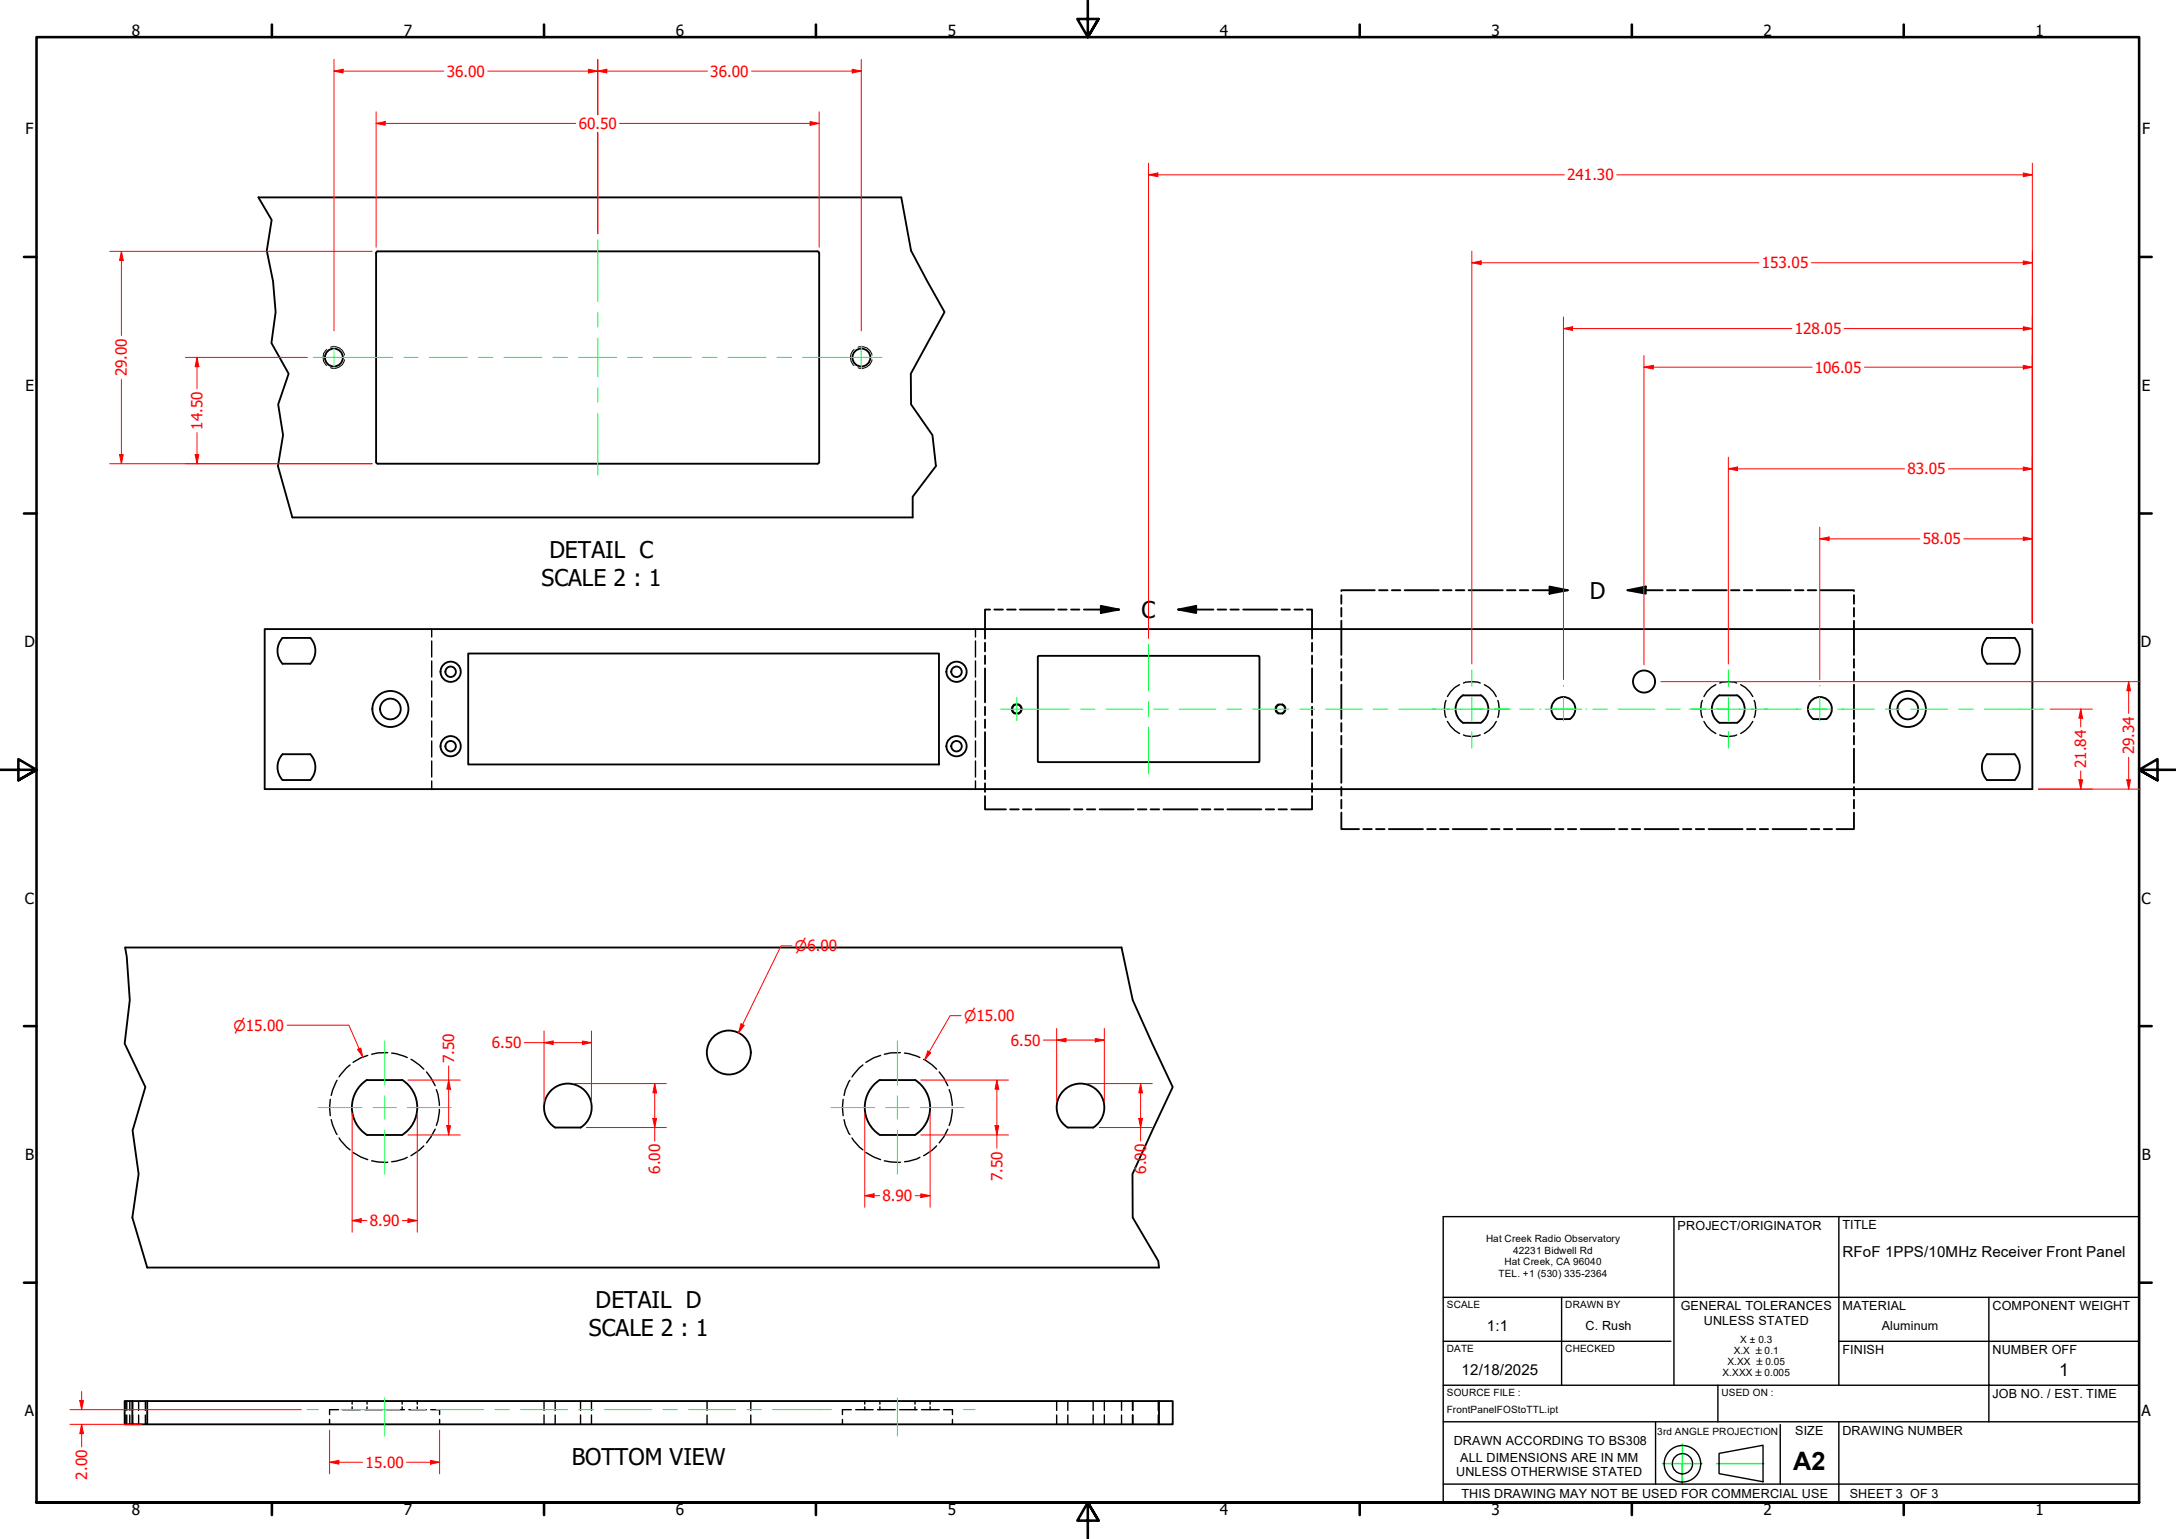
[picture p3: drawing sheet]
<svg xmlns="http://www.w3.org/2000/svg" width="594mm" height="420mm" viewBox="0 0 594 420" stroke-linecap="round" stroke-linejoin="round" font-family="sans-serif">
<!-- layer: Hidden (ANSI) -->
<g fill="none" stroke="#000" stroke-width=".38">
<path d="M117.9 171.7v2.2M117.9 175v4.4M266.3 171.7v2.2M266.3 175v4.4M117.9 180.4v4.4M117.9 185.9v4.4M117.9 191.4v4.3M117.9 196.8v4.4M266.3 180.4v4.4M266.3 185.9v4.4M266.3 191.4v4.3M266.3 196.8v4.4"/>
<path d="M394.8 191.2a6.3 6.3 0 0 0 0 4.7M395.2 197l.8 1.2 1.2 1.2 1.3 .9M398.5 186.9l-1.3 .8-1.2 1.2-.8 1.3M399.5 186.5a7 7 0 0 1 4.6 0M405.3 186.9l1.2 .8 1.2 1.2 .8 1.3M408.5 197l-.8 1.2-1.2 1.2-1.2 .9M408.9 191.2a7.2 7.2 0 0 1 0 4.7M464.8 191.2a6.3 6.3 0 0 0 0 4.7M465.2 197l.8 1.2 1.2 1.2 1.2 .9M468.4 186.9l-1.2 .8-1.2 1.2-.8 1.3M469.5 186.5a7.2 7.2 0 0 1 4.7 0M475.2 186.9l1.3 .8 1.2 1.2 .8 1.3"/>
<path d="M478.5 197l-.8 1.2-1.2 1.2-1.3 .9M478.9 191.2a6.3 6.3 0 0 1 0 4.7M117.9 202.3v4.4M117.9 207.8v4.3M117.9 213.2v2.2M266.3 202.3v4.4M266.3 207.8v4.3M266.3 213.2v2.2M399.5 200.6a6.1 6.1 0 0 0 4.6 0M469.5 200.6a6.3 6.3 0 0 0 4.7 0M92 294.9l-1.2 2.7-.4 1.5M95.6 290.7l-1 .8-2 2.5"/>
<path d="M100.4 288.1l-1.8 .7-2.2 1.2M105.9 287.4h-2.7l-1.7 .4M106.9 287.5l1.1 .1 3.2 1.1M112.2 289.2l2.3 1.5 1.2 1.2M116.5 292.7l1.2 1.6 1.1 2.1M119.1 297.5l.5 1.2 .4 3.1M232 294.9l-1.2 2.7-.4 1.5M235.6 290.7l-1 .8-2 2.5M240.4 288.1l-1.8 .7-2.2 1.2M245.8 287.4h-2.6l-1.8 .4M247 287.5l1 .1 3.1 1.1M252.2 289.2l2.3 1.5 1.2 1.2"/>
<path d="M256.4 292.7l1.3 1.6 1.1 2.1M259.1 297.5l.5 1.2 .4 3.1M90.2 300.1l-.2 2.3 .2 2.2M90.4 305.7l.4 1.4 1.2 2.6M92.6 310.7l2 2.5 1 .7M96.4 314.6l2.2 1.3 1.8 .7M101.5 316.9l1.7 .3 2.7 .1M111.2 316l-.9 .4-3.4 .8M115.7 312.8l-1.2 1.2-2.3 1.5M118.8 308.3l-1.1 2.1-1.2 1.6M120 302.9l-.4 3-.5 1.4M230.2 300.1l-.2 2.3 .2 2.2"/>
<path d="M230.4 305.7l.4 1.4 1.2 2.6M232.6 310.7l2 2.5 1 .7M236.4 314.6l2.2 1.3 1.8 .7M241.4 316.9l1.8 .3 2.6 .1M251.1 316l-.8 .4-3.3 .8M255.7 312.8l-1.2 1.2-2.3 1.5M258.8 308.3l-1.1 2.1-1.3 1.6M260 302.9l-.4 3-.5 1.4M34.2 382.5v2.5M34.2 386.3v2.6M34.6 382.5v2.5M34.6 386.3v2.6"/>
<path d="M35.4 382.5v2.5M35.4 386.3v2.6M36.2 382.5v2.5M36.2 386.3v2.6M37.8 382.5v2.5M37.8 386.3v2.6M39.7 382.5v2.5M39.7 386.3v2.6M90 387.5v1.4M92.4 384.9h-2.4v1.3M93.6 384.9h4.8M96.1 382.5v.8"/>
<path d="M96.1 384.1v.8M99.6 384.9h4.8M100.2 382.5v.8M100.2 384.1v.8M105.6 384.9h4.8M109.8 382.5v.8M109.8 384.1v.8M111.6 384.9h4.8M113.9 382.5v.8M113.9 384.1v.8M117.6 384.9h2.4v1.3M120 387.5v1.4"/>
<path d="M148.5 382.5v2.5M148.5 386.3v2.6M151.6 382.5v2.5M151.6 386.3v2.6M158.5 382.5v2.5M158.5 386.3v2.6M161.5 382.5v2.5M161.5 386.3v2.6M193 382.5v2.5M193 386.3v2.6M205 382.5v2.5M205 386.3v2.6"/>
<path d="M230 387.5v1.4M232.4 384.9h-2.4v1.3M233.6 384.9h4.8M236.1 382.5v.8M236.1 384.1v.8M239.6 384.9h4.8M240.2 382.5v.8M240.2 384.1v.8M245.6 384.9h4.8M249.8 382.5v.8M249.8 384.1v.8M251.6 384.9h4.8"/>
<path d="M253.9 382.5v.8M253.9 384.1v.8M257.6 384.9h2.4v1.3M260 387.5v1.4M288.5 382.5v2.5M288.5 386.3v2.6M291.5 382.5v2.5M291.5 386.3v2.6M298.4 382.5v2.5M298.4 386.3v2.6M301.5 382.5v2.5M301.5 386.3v2.6"/>
<path d="M306.2 382.5v2.5M306.2 386.3v2.6M309.2 382.5v2.5M309.2 386.3v2.6M316.2 382.5v2.5M316.2 386.3v2.6"/>
</g>
<!-- layer: Hidden Narrow (ANSI) -->
<path d="M89.2 95.4a2.87 2.87 0 0 0 0 4.4M90.2 94.8a2.85 2.85 0 0 1 3.8 2.1M94 98.2a2.85 2.85 0 0 1-3.8 2.2M233.2 95.4a2.87 2.87 0 0 0 0 4.4M234.3 94.8a2.85 2.85 0 0 1 3.8 2.1M238.1 98.2a2.85 2.85 0 0 1-3.8 2.2M277.1 192.2a1.43 1.43 0 0 0-1 1.4 1.43 1.43 0 0 0 1 1.3M278.1 192.1a1.52 1.52 0 0 1 1 1.5 1.52 1.52 0 0 1-1 1.4M349.1 192.2a1.43 1.43 0 0 0-1 1.4 1.43 1.43 0 0 0 1 1.3M350.1 192.1a1.52 1.52 0 0 1 1 1.5 1.52 1.52 0 0 1-1 1.4" fill="none" stroke="#000" stroke-width=".27"/>
<!-- layer: Visible (ANSI) -->
<g fill="none" stroke="#000" stroke-width=".51">
<path d="M70.5 53.9h175.6M103.2 68.6l-.5 .5v57M103.2 68.6h119.9M223.2 68.6l.4 .5v57M102.7 126.1l.5 .5M103.2 126.6h119.9M223.6 126.1l-.4 .5M79.8 141.3h169.4M72.3 171.7h482.6v43.7h-482.6zM77.2 174.2h7.5M77.2 174.1a5.2 5.2 0 0 0 0 7.1h7.5a5.2 5.2 0 0 0 0-7.1M127.8 178.4h128.5v30.3h-128.5z"/>
<path d="M283.6 179.1l-.3 .2 .1 28.7 60.2 .1 .2-.3M283.6 179h60M343.6 179.1l.2 .2M343.9 179.3v28.5M542.5 174.2h7.5M542.5 174.1a5.2 5.2 0 0 0 0 7.1h7.5a5.2 5.2 0 0 0 0-7.1M398.5 190.6l.9-.8h4.9a4.5 4.5 0 0 1-.1 7.5h-4.8a4.5 4.5 0 0 1-.9-6.7zM425.1 196.3h3.5a3.3 3.3 0 0 0 .7-4.9 3.3 3.3 0 0 0-5 0 3.3 3.3 0 0 0 .8 4.9M468.5 190.6l.9-.8h4.8a4.5 4.5 0 0 1 0 7.5h-4.8a4.5 4.5 0 0 1-.9-6.7zM494.7 191.1a3.3 3.3 0 0 1 4.8 .5 3.3 3.3 0 0 1-.9 4.7h-3.5a3.3 3.3 0 0 1-.4-5.2zM77.2 205.9h7.5a5.2 5.2 0 0 1 0 7.1h-7.5a5.2 5.2 0 0 1 0-7.1zM542.5 205.9h7.5a5.2 5.2 0 0 1 0 7.1h-7.5a5.2 5.2 0 0 1 0-7.1z"/>
<path d="M34.2 258.7h272M100.2 294.8a8.9 8.9 0 0 0 0 15.1h9.6a8.9 8.9 0 0 0 0-15.1M100.2 294.9h9.6M150.8 297.4a6.5 6.5 0 0 1 9.5 1.1 6.5 6.5 0 0 1-1.8 9.3h-6.9a6.5 6.5 0 0 1-.8-10.4zM240.2 294.8a8.9 8.9 0 0 0 0 15.1M240.2 294.9h9.6M249.8 294.8a8.9 8.9 0 0 1 0 15.1h-9.6M290.7 297.4a6.5 6.5 0 0 1 9.5 1.1 6.5 6.5 0 0 1-1.7 9.3h-7a6.5 6.5 0 0 1-.8-10.4zM40.2 346.1h276.2M40.2 388.9h276.2M40.2 382.5h276.2"/>
<circle cx="91.2" cy="97.6" r="2.44"/>
<circle cx="235.2" cy="97.6" r="2.44"/>
<circle cx="106.6" cy="193.6" r="2.83"/>
<circle cx="106.6" cy="193.6" r="4.9"/>
<circle cx="123" cy="183.4" r="1.43"/>
<circle cx="123" cy="183.4" r="2.76"/>
<circle cx="261.1" cy="183.4" r="1.43"/>
<circle cx="261.1" cy="183.4" r="2.76"/>
<circle cx="277.6" cy="193.6" r="1.24"/>
<circle cx="349.6" cy="193.6" r="1.24"/>
<circle cx="448.8" cy="186.1" r="3"/>
<circle cx="520.9" cy="193.6" r="2.83"/>
<circle cx="520.9" cy="193.6" r="4.9"/>
<circle cx="123" cy="203.7" r="1.43"/>
<circle cx="123" cy="203.7" r="2.76"/>
<circle cx="261.1" cy="203.7" r="1.43"/>
<circle cx="261.1" cy="203.7" r="2.76"/>
<circle cx="199" cy="287.3" r="6"/>
</g>
<!-- layer: Break Line (ANSI) -->
<path d="M70.5 53.9l3.7 6.1-1.4 8.4 1.7 8.4 .7 8.4-1.1 8.4 4.7 8.4-2.9 8.4 1.4 8.4-1.4 8.4 3.9 14.1M246.1 53.9l2.6 14.5 9.2 16.8-9.2 16.8v8.4l5.9 8.4 .9 8.4-6.3 8.4v5.7M34.2 258.7l.4 2.5 .8 11.8-1.4 11.9 5.7 11.9-3.5 11.9 1.6 11.8-1.7 11.9 4.1 13.7M306.2 258.7l3 14.3 11 23.8-11 23.7v11.9l7 11.9 .2 1.8M36.1 382.5h4.1v6.4h-4.1zM36.1 382.5h-2.1v6.4h2.1M316.4 382.5h3.8v6.4h-3.8z" fill="none" stroke="#000" stroke-width=".51"/>
<!-- layer: Detail Boundary (ANSI) -->
<g fill="none" stroke="#000" stroke-width=".51">
<path d="M268.9 175.5v2.3M268.9 179v2.3M270.3 166.4h-1.4v7.9M271.5 166.4h2.3M275 166.4h2.3M278.4 166.4h9.4M288.9 166.4h2.3M292.4 166.4h2.3M295.9 166.4h9.7M300.5 165.4l5.1 1-5.1 1zM321.6 166.4l5-1v2zM321.6 166.4h9.7"/>
<path d="M332.4 166.4h2.4M335.9 166.4h2.3M339.4 166.4h9.3M349.9 166.4h2.3M353.4 166.4h2.3M356.8 166.4h1.4v7.9M358.2 175.5v2.3M358.2 179v2.3M366.2 162.5v2.3M366.2 166v2.3M366.2 169.5v9.3M366.2 179.9v2.4"/>
<path d="M375.3 161.1h-9.1v.2M376.5 161.1h2.3M380 161.1h2.3M383.5 161.1h9.3M394 161.1h2.3M397.4 161.1h2.4M400.9 161.1h9.4M411.4 161.1h2.4M414.9 161.1h2.4M418.4 161.1h9.7M423 160.1l5.1 1-5.1 1zM444.3 161.1l5-1v2z"/>
<path d="M444.3 161.1h9.7M455.1 161.1h2.4M458.6 161.1h2.3M462.1 161.1h9.3M472.6 161.1h2.3M476.1 161.1h2.3M479.6 161.1h9.3M490 161.1h2.4M493.5 161.1h2.4M497 161.1h9.2v.2M506.2 162.5v2.3M506.2 166v2.3"/>
<path d="M506.2 169.5v9.3M506.2 179.9v2.4M268.9 182.5v9.2M268.9 193v2.2M268.9 196.4v2.3M268.9 199.9v9.3M358.2 182.5v9.2M358.2 193v2.2M358.2 196.4v2.3M358.2 199.9v9.3M366.2 183.4v2.4M366.2 186.9v9.4"/>
<path d="M366.2 197.4v2.3M506.2 183.4v2.4M506.2 186.9v9.4M506.2 197.4v2.3M268.9 217.3v3.7h5.7M268.9 210.4v2.3M268.9 213.8v2.4M358.2 217.3v3.7h-5.6M358.2 210.4v2.3M358.2 213.8v2.4M366.2 200.9v2.3M366.2 204.4v9.3"/>
<path d="M366.2 214.9v2.3M366.2 218.4v2.3M506.2 200.9v2.3M506.2 204.4v9.3M506.2 214.9v2.3M506.2 218.4v2.3M275.8 221h2.3M279.3 221h2.3M282.8 221h9.2M293.2 221h2.3M296.7 221h2.3M300.2 221h9.3"/>
<path d="M310.6 221h2.4M314.1 221h2.4M317.6 221h9.4M328.1 221h2.4M331.6 221h2.3M335.1 221h9.3M345.6 221h2.3M349.1 221h2.2M366.2 221.8v4.6h4.8M372.2 226.4h2.3M375.7 226.4h2.3M379.2 226.4h9.3"/>
<path d="M389.6 226.4h2.4M393.1 226.4h2.4M396.6 226.4h9.4M407.1 226.4h2.3M410.6 226.4h2.3M414.1 226.4h9.3M424.6 226.4h2.2M428.1 226.4h2.2M431.5 226.4h9.3M442 226.4h2.3M445.5 226.4h2.3M449 226.4h9.3"/>
<path d="M459.5 226.4h2.3M463 226.4h2.3M466.5 226.4h9.2M476.9 226.4h2.3M480.4 226.4h2.3M483.9 226.4h9.3M494.4 226.4h2.3M497.9 226.4h2.3M506.2 221.8v4.6h-4.8"/>
</g>
<path d="M300.5 165.4l5.1 1-5.1 1zM321.6 166.4l5-1v2zM423 160.1l5.1 1-5.1 1zM444.3 161.1l5-1v2z" fill="#000"/>
<!-- layer: Border (ANSI) -->
<g fill="none" stroke="#000" stroke-width=".7">
<path d="M74.2 6.7v3.4M148.5 6.7v3.4M222.8 6.7v3.4M297 .2v9.9l-2.9-4.9h5.8l-2.9 4.9 2.9-4.9M371.2 6.7v3.4M445.5 6.7v3.4M519.7 6.7v3.4M6.5 70.1h3.5M584 70.1h3.4M6.5 140.2h3.5M584 140.2h3.4M0 210.2h10l-5-3v5.8l5-2.8-5 2.8"/>
<path d="M594 210.2h-10l5-3v5.8l-5-2.8 5 2.8M6.5 280.1h3.5M584 280.1h3.4M6.5 350.2h3.5M584 350.2h3.4M10 410.2v-400.1h574v400.1h-574h574M74.2 410.2v3.4M148.5 410.2v3.4M222.8 410.2v3.4M299.9 415.1l-2.9-4.9 2.9 4.9h-5.8l2.9-4.9v10M371.2 410.2v3.4M445.5 410.2v3.4"/>
<path d="M519.7 410.2v3.4"/>
</g>
<!-- layer: Sketch Geometry(Design Office) -->
<g fill="none" stroke="#000" stroke-width=".38">
<path d="M394 332.1h190v78.1h-190zM457 332.1v46.1M502 332.1v46.1M394 354.2h190M426.3 354.2v24M543 354.2v24h41M394 366.2h62.2M394 378.2h108M469 378.2v10M502 366.2h82M502 378.2h41v10M394 388.2h190"/>
<path d="M452 388.2v17M459.3 399.6v5.3M469.3 396.8l12-2.2v9.9l-12-2.2zM486 388.9v16.3M502 388.2v22M394 405.2h190"/>
<circle cx="459.3" cy="399.6" r="5"/>
<circle cx="459.3" cy="399.6" r="2.76"/>
</g>
<path d="M453.8 399.6h10.9M459.3 394.2v10.7M468.7 399.6h12.8" fill="none" stroke="#0f0" stroke-width=".38"/>
<!-- layer: Centerline (ANSI) -->
<g fill="none" stroke="#00ff40" stroke-width=".27">
<path d="M163.2 65.4v16.9M85.5 97.6h21.7M110.2 97.6h4M117.2 97.6h10.4M130.6 97.6h4M137.6 97.6h10.4M151 97.6h3.9M158 97.6h10.4M163.2 85.3v4M163.2 92.3v10.5M171.4 97.6h4M178.4 97.6h10.4"/>
<path d="M191.8 97.6h4M198.8 97.6h10.4M212.2 97.6h4M219.1 97.6h21.7M163.2 105.9v3.9M163.2 112.9v16.9"/>
</g>
<!-- layer: Center Mark (ANSI) -->
<path d="M91.2 94.4v6.4M235.1 94.4v6.4" fill="none" stroke="#00ff40" stroke-width=".27"/>
<!-- layer: Dimension (ANSI) -->
<path d="M53.8 124.1v2.5" fill="none" stroke="#f00" stroke-width=".27"/>
<path d="M53.3 124.1h1l-.5 2.5z" fill="#f00"/>
<path d="M53.8 97.6v2.5M53.3 124.1h1l-.5 2.5z" fill="none" stroke="#f00" stroke-width=".27"/>
<path d="M53.8 97.6l.5 2.5h-1z" fill="#f00"/>
<path d="M50.6 97.6h33.3M53.8 97.6l.5 2.5h-1zM53.8 100.1v6M53.8 118.1v6M33.1 124.1v2.5M50.6 126.6h51" fill="none" stroke="#f00" stroke-width=".27"/>
<path d="M32.6 124.1h1.1l-.6 2.5z" fill="#f00"/>
<path d="M33.1 68.6v2.5M32.6 124.1h1.1l-.6 2.5z" fill="none" stroke="#f00" stroke-width=".27"/>
<path d="M33.1 68.6l.6 2.5h-1.1z" fill="#f00"/>
<path d="M91.2 19.4h2.5M30 68.6h71.6M33.1 68.6l.6 2.5h-1.1zM33.1 71.1v20.5M33.1 103.6v20.5M30 126.6h71.6" fill="none" stroke="#f00" stroke-width=".27"/>
<path d="M91.2 19.4l2.5-.5v1z" fill="#f00"/>
<path d="M91.2 19.4l2.5-.5v1zM160.7 19.4h2.5" fill="none" stroke="#f00" stroke-width=".27"/>
<path d="M160.7 18.9l2.5 .5-2.5 .5z" fill="#f00"/>
<path d="M91.2 16.2v74.1M93.7 19.4h27.5M133.2 19.4h27.5M160.7 18.9l2.5 .5-2.5 .5zM163.2 19.4h2.5M163.2 16.2v15.1M163.2 36.1v27.7" fill="none" stroke="#f00" stroke-width=".27"/>
<path d="M163.2 19.4l2.5-.5v1z" fill="#f00"/>
<path d="M163.2 19.4l2.5-.5v1zM232.7 19.4h2.4" fill="none" stroke="#f00" stroke-width=".27"/>
<path d="M232.7 18.9l2.4 .5-2.4 .5z" fill="#f00"/>
<path d="M163.2 16.2v15.1M165.7 19.4h27.5M205.2 19.4h27.5M232.7 18.9l2.4 .5-2.4 .5zM235.1 16.2v74.1M102.7 33.7h2.5M163.2 36.1v27.7" fill="none" stroke="#f00" stroke-width=".27"/>
<path d="M102.7 33.7l2.5-.5v1z" fill="#f00"/>
<path d="M102.7 33.7l2.5-.5v1zM221.2 33.7h2.4" fill="none" stroke="#f00" stroke-width=".27"/>
<path d="M221.2 33.2l2.4 .5-2.4 .5z" fill="#f00"/>
<path d="M102.7 30.5v37M105.2 33.7h52M169.2 33.7h52M221.2 33.2l2.4 .5-2.4 .5zM223.6 30.5v37M98 286.3l1.1 2.3" fill="none" stroke="#f00" stroke-width=".27"/>
<!-- layer: Center Mark (ANSI) -->
<path d="M105 284.2v12M105 299.2v6.3M245 284.2v12M245 299.2v6.3M86.8 302.4h12M101.9 302.4h6.3M105 308.5v12M111.2 302.4h12M226.8 302.4h12M241.8 302.4h6.4M245 308.5v12M251.2 302.4h12" fill="none" stroke="#00ff40" stroke-width=".27"/>
<!-- layer: Dimension (ANSI) -->
<path d="M97.6 286.5l.9-.4 .6 2.5z" fill="#f00"/>
<path d="M78.4 279.9h16.8l2.8 6.4M97.6 286.5l.9-.4 .6 2.5zM122.5 294.9v2.4" fill="none" stroke="#f00" stroke-width=".27"/>
<path d="M122.5 294.9l.5 2.4h-1z" fill="#f00"/>
<path d="M122.5 294.9l.5 2.4h-1zM122.5 307.3v2.6" fill="none" stroke="#f00" stroke-width=".27"/>
<path d="M122 307.3h1l-.5 2.6z" fill="#f00"/>
<path d="M111.4 294.9h14.3M122.5 291v3.9M122.5 297.3v10M111.4 309.9h14.3M122 307.3h1l-.5 2.6zM96.1 333.2h2.5" fill="none" stroke="#f00" stroke-width=".27"/>
<path d="M96.1 333.2l2.5-.5v1z" fill="#f00"/>
<path d="M96.1 333.2l2.5-.5v1zM111.4 333.2h2.5" fill="none" stroke="#f00" stroke-width=".27"/>
<path d="M111.4 332.7l2.5 .5-2.5 .5z" fill="#f00"/>
<path d="M96.1 304v32.4M113.9 304v32.4M178.8 305.4v2.4M98.6 333.2h1.5M109.9 333.2h1.5M111.4 332.7l2.5 .5-2.5 .5z" fill="none" stroke="#f00" stroke-width=".27"/>
<path d="M178.2 305.4h1.1l-.5 2.4z" fill="#f00"/>
<path d="M178.8 295.8v2.6M178.2 305.4h1.1l-.5 2.4z" fill="none" stroke="#f00" stroke-width=".27"/>
<path d="M178.8 295.8l.5 2.6h-1.1z" fill="#f00"/>
<path d="M148.5 284.6h2.5M156.6 295.8h25.3M178.8 295.8l.5 2.6h-1.1zM178.8 298.4v7M160.1 307.8h21.8M178.8 307.8v3.7" fill="none" stroke="#f00" stroke-width=".27"/>
<path d="M148.5 284.6l2.5-.4v1z" fill="#f00"/>
<path d="M148.5 284.6l2.5-.4v1zM159 284.6h2.5" fill="none" stroke="#f00" stroke-width=".27"/>
<path d="M159 284.2l2.5 .4-2.5 .6z" fill="#f00"/>
<path d="M143.1 284.6h5.4M148.5 281.5v19.3M151 284.6h8M159 284.2l2.5 .4-2.5 .6zM161.5 281.5v19.3M288.5 284h2.5" fill="none" stroke="#f00" stroke-width=".27"/>
<path d="M288.5 284l2.5-.5v1z" fill="#f00"/>
<path d="M288.5 284l2.5-.5v1zM299 284h2.5" fill="none" stroke="#f00" stroke-width=".27"/>
<path d="M299 283.5l2.5 .5-2.5 .5z" fill="#f00"/>
<path d="M284.9 284h3.6M288.5 280.8v20M291 284h8M299 283.5l2.5 .5-2.5 .5zM301.5 280.8v20M311.4 305.4v2.4" fill="none" stroke="#f00" stroke-width=".27"/>
<path d="M310.9 305.4h1l-.5 2.4z" fill="#f00"/>
<path d="M311.4 295.8v2.6M310.9 305.4h1l-.5 2.4z" fill="none" stroke="#f00" stroke-width=".27"/>
<path d="M311.4 295.8l.5 2.6h-1z" fill="#f00"/>
<path d="M253.7 287.2l-1.2 2.1M296.6 295.8h18M311.4 295.8l.5 2.6h-1zM311.4 298.4v7M300.1 307.8h14.5M311.4 307.8v3.7" fill="none" stroke="#f00" stroke-width=".27"/>
<path d="M253.3 286.9l.8 .5-1.6 1.9z" fill="#f00"/>
<path d="M262.4 277.3h-3l-5.7 9.9M253.3 286.9l.8 .5-1.6 1.9zM272.2 307.3v2.6" fill="none" stroke="#f00" stroke-width=".27"/>
<path d="M271.7 307.3h1l-.5 2.6z" fill="#f00"/>
<path d="M272.2 294.9v2.4M271.7 307.3h1l-.5 2.6z" fill="none" stroke="#f00" stroke-width=".27"/>
<path d="M272.2 294.9l.5 2.4h-1z" fill="#f00"/>
<path d="M251.4 294.9h23.9M272.2 294.9l.5 2.4h-1zM272.2 297.3v10M251.4 309.9h23.9M272.2 309.9v3.6M236.1 326.4h2.5" fill="none" stroke="#f00" stroke-width=".27"/>
<path d="M236.1 326.4l2.5-.5v1z" fill="#f00"/>
<path d="M236.1 326.4l2.5-.5v1zM251.4 326.4h2.5" fill="none" stroke="#f00" stroke-width=".27"/>
<path d="M251.4 325.9l2.5 .5-2.5 .5z" fill="#f00"/>
<path d="M236.1 304v25.6M253.9 304v25.6M238.6 326.4h1.6M249.9 326.4h1.5M251.4 325.9l2.5 .5-2.5 .5zM22.3 388.9v2.5" fill="none" stroke="#f00" stroke-width=".27"/>
<!-- layer: Centerline (ANSI) -->
<g fill="none" stroke="#00ff40" stroke-width=".27">
<path d="M83.8 384.9h3.2M93 384.9h16.2M105 381.7v10.3M112.1 384.9h4M119.1 384.9h13M135.1 384.9h4M142 384.9h13M158 384.9h4M165 384.9h12.9M181 384.9h3.9M188 384.9h12.9M203.9 384.9h4"/>
<path d="M210.9 384.9h16.1M245 381.7v10.3M263 384.9h3.2"/>
</g>
<!-- layer: Dimension (ANSI) -->
<path d="M22.3 388.9l.5 2.5h-1z" fill="#f00"/>
<path d="M22.3 388.9l.5 2.5h-1zM22.3 382.4v2.5" fill="none" stroke="#f00" stroke-width=".27"/>
<path d="M21.8 382.4h1l-.5 2.5z" fill="#f00"/>
<path d="M22.3 379.9v2.5M19.1 388.9h19.5M19.1 384.9h63.1M21.8 382.4h1l-.5 2.5zM22.3 391.4v3.6M117.5 399.2h2.5" fill="none" stroke="#f00" stroke-width=".27"/>
<path d="M117.5 398.7l2.5 .5-2.5 .5z" fill="#f00"/>
<path d="M90 399.2h2.5M117.5 398.7l2.5 .5-2.5 .5z" fill="none" stroke="#f00" stroke-width=".27"/>
<path d="M90 399.2l2.5-.5v1z" fill="#f00"/>
<path d="M568.1 212.9v2.5M90 399.2l2.5-.5v1zM90 390.4v12M92.5 399.2h6.5M111 399.2h6.5M120 390.4v12" fill="none" stroke="#f00" stroke-width=".27"/>
<!-- layer: Center Mark (ANSI) -->
<path d="M277.6 190.4v6.4" fill="none" stroke="#00ff40" stroke-width=".27"/>
<!-- layer: Centerline (ANSI) -->
<g fill="none" stroke="#00ff40" stroke-width=".27">
<path d="M273.2 193.6h18.8M295 193.6h4M302 193.6h10M315 193.6h4M321.9 193.6h10.1M335 193.6h4M341.9 193.6h10M354.9 193.6h4M361.9 193.6h10M374.9 193.6h4M381.9 193.6h10M394.9 193.6h3.9"/>
<path d="M401.9 193.6h10M414.8 193.6h4M421.8 193.6h10.1M434.8 193.6h4M441.8 193.6h10M454.9 193.6h3.9M461.8 193.6h10M474.8 193.6h4M481.8 193.6h10M494.8 193.6h4M501.8 193.6h9.9M514.7 193.6h4"/>
<path d="M521.7 193.6h10M534.7 193.6h4M541.7 193.6h16.3"/>
</g>
<!-- layer: Dimension (ANSI) -->
<path d="M567.6 212.9h1l-.5 2.5z" fill="#f00"/>
<path d="M568.1 193.6v2.5M567.6 212.9h1l-.5 2.5z" fill="none" stroke="#f00" stroke-width=".27"/>
<path d="M568.1 193.6l.5 2.5h-1z" fill="#f00"/>
<path d="M313.6 47.7h2.5M559.7 193.6h11.5M568.1 193.6l.5 2.5h-1zM568.1 196.1v2.4M556.5 215.4h14.7M568.1 210.5v2.4" fill="none" stroke="#f00" stroke-width=".27"/>
<!-- layer: Center Mark (ANSI) -->
<g fill="none" stroke="#00ff40" stroke-width=".27">
<path d="M391.2 193.6h4.5M398.7 193.6h6.3M401.8 182.9v4.5M401.8 190.4v6.4M401.8 199.7v4.6M408 193.6h4.5M420.4 193.6h.3M423.7 193.6h6.3M426.8 187.1v.3M426.8 190.4v6.4M433 193.6h.3M461.1 193.6h4.5"/>
<path d="M468.7 193.6h6.3M471.9 182.9v4.5M471.9 190.4v6.4M471.9 199.7v4.6M478 193.6h4.5M490.4 193.6h.3M493.6 193.6h6.4M496.8 187.1v.3M496.8 190.4v6.4M503 193.6h.2"/>
</g>
<!-- layer: Centerline (ANSI) -->
<path d="M313.6 175.9v12.7M313.6 191.6v4M313.6 198.5v12.7" fill="none" stroke="#00ff40" stroke-width=".27"/>
<!-- layer: Dimension (ANSI) -->
<path d="M313.6 47.7l2.5-.5v1z" fill="#f00"/>
<path d="M313.6 47.7l2.5-.5v1zM552.4 47.7h2.5" fill="none" stroke="#f00" stroke-width=".27"/>
<path d="M552.4 47.2l2.5 .5-2.5 .5z" fill="#f00"/>
<path d="M313.6 44.6v129.7M316.1 47.7h111M441.4 47.7h111M552.4 47.2l2.5 .5-2.5 .5zM554.9 44.6v125.5M401.8 71.7h2.6" fill="none" stroke="#f00" stroke-width=".27"/>
<path d="M401.8 71.7l2.6-.5v1z" fill="#f00"/>
<path d="M401.8 71.7l2.6-.5v1zM552.4 71.7h2.5" fill="none" stroke="#f00" stroke-width=".27"/>
<path d="M552.4 71.2l2.5 .5-2.5 .5z" fill="#f00"/>
<path d="M401.8 68.6v112.7M404.4 71.7h75.8M494.5 71.7h57.9M552.4 71.2l2.5 .5-2.5 .5zM554.9 68.6v101.5M426.8 89.7h2.5" fill="none" stroke="#f00" stroke-width=".27"/>
<path d="M426.8 89.7l2.5-.5v1z" fill="#f00"/>
<path d="M426.8 89.7l2.5-.5v1zM552.4 89.7h2.5" fill="none" stroke="#f00" stroke-width=".27"/>
<path d="M552.4 89.2l2.5 .5-2.5 .5z" fill="#f00"/>
<path d="M426.8 86.5v99M429.3 89.7h59.9M503.5 89.7h48.9M552.4 89.2l2.5 .5-2.5 .5zM554.9 86.5v83.6M471.9 128h2.4" fill="none" stroke="#f00" stroke-width=".27"/>
<path d="M471.9 128l2.4-.5v1z" fill="#f00"/>
<path d="M471.9 128l2.4-.5v1zM552.4 128h2.5" fill="none" stroke="#f00" stroke-width=".27"/>
<path d="M552.4 127.5l2.5 .5-2.5 .5z" fill="#f00"/>
<path d="M471.9 124.8v56.5M474.3 128h45.6M531.9 128h20.5M552.4 127.5l2.5 .5-2.5 .5zM554.9 124.8v45.3M496.8 147.1h2.6" fill="none" stroke="#f00" stroke-width=".27"/>
<path d="M496.8 147.1l2.6-.5v1z" fill="#f00"/>
<path d="M496.8 147.1l2.6-.5v1zM552.4 147.1h2.5" fill="none" stroke="#f00" stroke-width=".27"/>
<path d="M552.4 146.6l2.5 .5-2.5 .5z" fill="#f00"/>
<path d="M448.8 100.2h2.6M496.8 143.9v41.6M499.4 147.1h24.7M536.1 147.1h16.3M552.4 146.6l2.5 .5-2.5 .5zM554.9 143.9v26.2" fill="none" stroke="#f00" stroke-width=".27"/>
<path d="M448.8 100.2l2.6-.5v1.1z" fill="#f00"/>
<path d="M448.8 100.2l2.6-.5v1.1zM552.4 100.2h2.5" fill="none" stroke="#f00" stroke-width=".27"/>
<path d="M552.4 99.7l2.5 .5-2.5 .6z" fill="#f00"/>
<path d="M448.8 97.1v84.4M552.4 99.7l2.5 .5-2.5 .6zM554.9 97.1v73M451.4 100.2h43.3M509 100.2h43.4M202.8 279.7l-1.2 2.3" fill="none" stroke="#f00" stroke-width=".27"/>
<path d="M202.3 279.5l.9 .5-1.6 2z" fill="#f00"/>
<path d="M581.2 212.9v2.5M216.2 258.2h-3l-10.4 21.5M202.3 279.5l.9 .5-1.6 2z" fill="none" stroke="#f00" stroke-width=".27"/>
<path d="M580.6 212.9h1.1l-.5 2.5z" fill="#f00"/>
<path d="M581.2 186.1v2.5M580.6 212.9h1.1l-.5 2.5z" fill="none" stroke="#f00" stroke-width=".27"/>
<path d="M581.2 186.1l.5 2.5h-1.1z" fill="#f00"/>
<path d="M453.5 186.1h18.2M471.9 186.1h112.4M581.2 186.1l.5 2.5h-1.1zM581.2 188.6v6.1M556.5 215.4h27.8M581.2 206.7v6.2" fill="none" stroke="#f00" stroke-width=".27"/>
<text font-size="6.9" x="489.5" y="401.4">A2</text>
<g font-size="6.3">
<text x="150" y="152.4">DETAIL C</text>
<text x="147.8" y="159.9">SCALE 2 : 1</text>
<text x="434.1" y="163.4">D</text>
<text x="311.7" y="168.7">C</text>
<text x="162.6" y="357.1">DETAIL D</text>
<text x="160.8" y="364.7">SCALE 2 : 1</text>
<text x="156.1" y="400">BOTTOM VIEW</text>
</g>
<text font-size="4.8" x="562.2" y="375.6">1</text>
<g font-size="4.2">
<text x="36" y="9.8">8</text>
<text x="110.2" y="9.8">7</text>
<text x="184.5" y="9.8">6</text>
<text x="258.8" y="9.8">5</text>
<text x="333" y="9.8">4</text>
<text x="407.2" y="9.8">3</text>
<text x="481.5" y="9.8">2</text>
<text x="555.8" y="9.8">1</text>
<text x="7" y="36.7">F</text>
<text x="584.8" y="36.7">F</text>
<text x="6.9" y="106.7">E</text>
<text x="584.8" y="106.7">E</text>
<text x="6.7" y="176.7">D</text>
<text x="584.5" y="176.7">D</text>
<text x="6.8" y="246.7">C</text>
<text x="584.6" y="246.7">C</text>
<text x="6.9" y="316.7">B</text>
<text x="584.7" y="316.7">B</text>
<text x="6.8" y="386.7">A</text>
<text x="584.6" y="386.7">A</text>
<text x="36" y="413.6">8</text>
<text x="110.2" y="413.6">7</text>
<text x="184.5" y="413.6">6</text>
<text x="258.8" y="413.6">5</text>
<text x="333" y="413.6">4</text>
<text x="407.2" y="413.6">3</text>
<text x="481.5" y="413.6">2</text>
<text x="555.8" y="413.6">1</text>
</g>
<g font-size="4.2" fill="#f00">
<text x="122" y="20.9">36.00</text>
<text x="193.9" y="20.9">36.00</text>
<text x="158" y="35.2">60.50</text>
<text x="427.9" y="49.3">241.30</text>
<text x="481" y="73.3">153.05</text>
<text x="490" y="91.2">128.05</text>
<text x="495.5" y="101.8">106.05</text>
<text x="34.7" y="102.8" transform="rotate(-90 34.7 102.8)">29.00</text>
<text x="55.3" y="117.3" transform="rotate(-90 55.3 117.3)">14.50</text>
<text x="520.8" y="129.5">83.05</text>
<text x="525" y="148.6">58.05</text>
<text x="569.6" y="209.7" transform="rotate(-90 569.6 209.7)">21.84</text>
<text x="582.7" y="206" transform="rotate(-90 582.7 206)">29.34</text>
<text x="134.2" y="286.2">6.50</text>
<text x="276" y="285.5">6.50</text>
<text x="124" y="290.2" transform="rotate(-90 124 290.2)">7.50</text>
<text x="180.3" y="320.4" transform="rotate(-90 180.3 320.4)">6.00</text>
<text x="273.7" y="322.4" transform="rotate(-90 273.7 322.4)">7.50</text>
<text x="312.9" y="320.4" transform="rotate(-90 312.9 320.4)">6.00</text>
<text x="240.9" y="328">8.90</text>
<text x="101" y="334.8">8.90</text>
<text x="99.8" y="400.7">15.00</text>
<text x="23.8" y="404" transform="rotate(-90 23.8 404)">2.00</text>
</g>
<g font-size="4.1">
<text x="503" y="343.2">RFoF 1PPS/10MHz Receiver Front Panel</text>
<text x="406" y="363.4">1:1</text>
<text x="399" y="375.4">12/18/2025</text>
</g>
<g font-size="3.9" fill="#f00">
<text x="217" y="259.7">⌀6.00</text>
<text x="63.8" y="281.3">⌀15.00</text>
<text x="263.2" y="278.7">⌀15.00</text>
</g>
<g font-size="3.4">
<text x="458" y="335.7">PROJECT/ORIGINATOR</text>
<text x="503" y="335.6">TITLE</text>
<text x="458.9" y="357.7">GENERAL TOLERANCES</text>
<text x="503" y="357.7">MATERIAL</text>
<text x="544" y="357.7">COMPONENT WEIGHT</text>
<text x="432.9" y="363.1">C. Rush</text>
<text x="465.1" y="361.6">UNLESS STATED</text>
<text x="513.8" y="363.1">Aluminum</text>
<text x="503" y="369.7">FINISH</text>
<text x="544" y="369.7">NUMBER OFF</text>
<text x="544" y="381.7">JOB NO. / EST. TIME</text>
<text x="396.9" y="394.4">DRAWN ACCORDING TO BS308</text>
<text x="490.1" y="391.7">SIZE</text>
<text x="503" y="391.7">DRAWING NUMBER</text>
<text x="398.7" y="399.1">ALL DIMENSIONS ARE IN MM</text>
<text x="397.6" y="403">UNLESS OTHERWISE STATED</text>
<text x="399" y="408.9">THIS DRAWING MAY NOT BE USED FOR COMMERCIAL USE</text>
<text x="505" y="408.9">SHEET 3 OF 3</text>
</g>
<g font-size="2.7">
<text x="405.7" y="339.1">Hat Creek Radio Observatory</text>
<text x="410.7" y="345.5">Hat Creek, CA 96040</text>
<text x="413.1" y="342.3">42231 Bidwell Rd</text>
<text x="409.1" y="348.6">TEL. +1 (530) 335-2364</text>
<text x="395" y="357.2">SCALE</text>
<text x="427.4" y="357.2">DRAWN BY</text>
<text x="395" y="369.2">DATE</text>
<text x="427.4" y="369.2">CHECKED</text>
<text x="473.3" y="369.7">X.X ±0.1</text>
<text x="475.1" y="366.6">X ± 0.3</text>
<text x="470.3" y="375.6">X.XXX ±0.005</text>
<text x="471.6" y="372.7">X.XX ±0.05</text>
<text x="395" y="381.2">SOURCE FILE :</text>
<text x="470" y="381.2">USED ON :</text>
<text x="395" y="385.7">FrontPanelFOStoTTL.ipt</text>
<text x="452.4" y="391.6">3rd ANGLE PROJECTION</text>
</g>
</svg>
